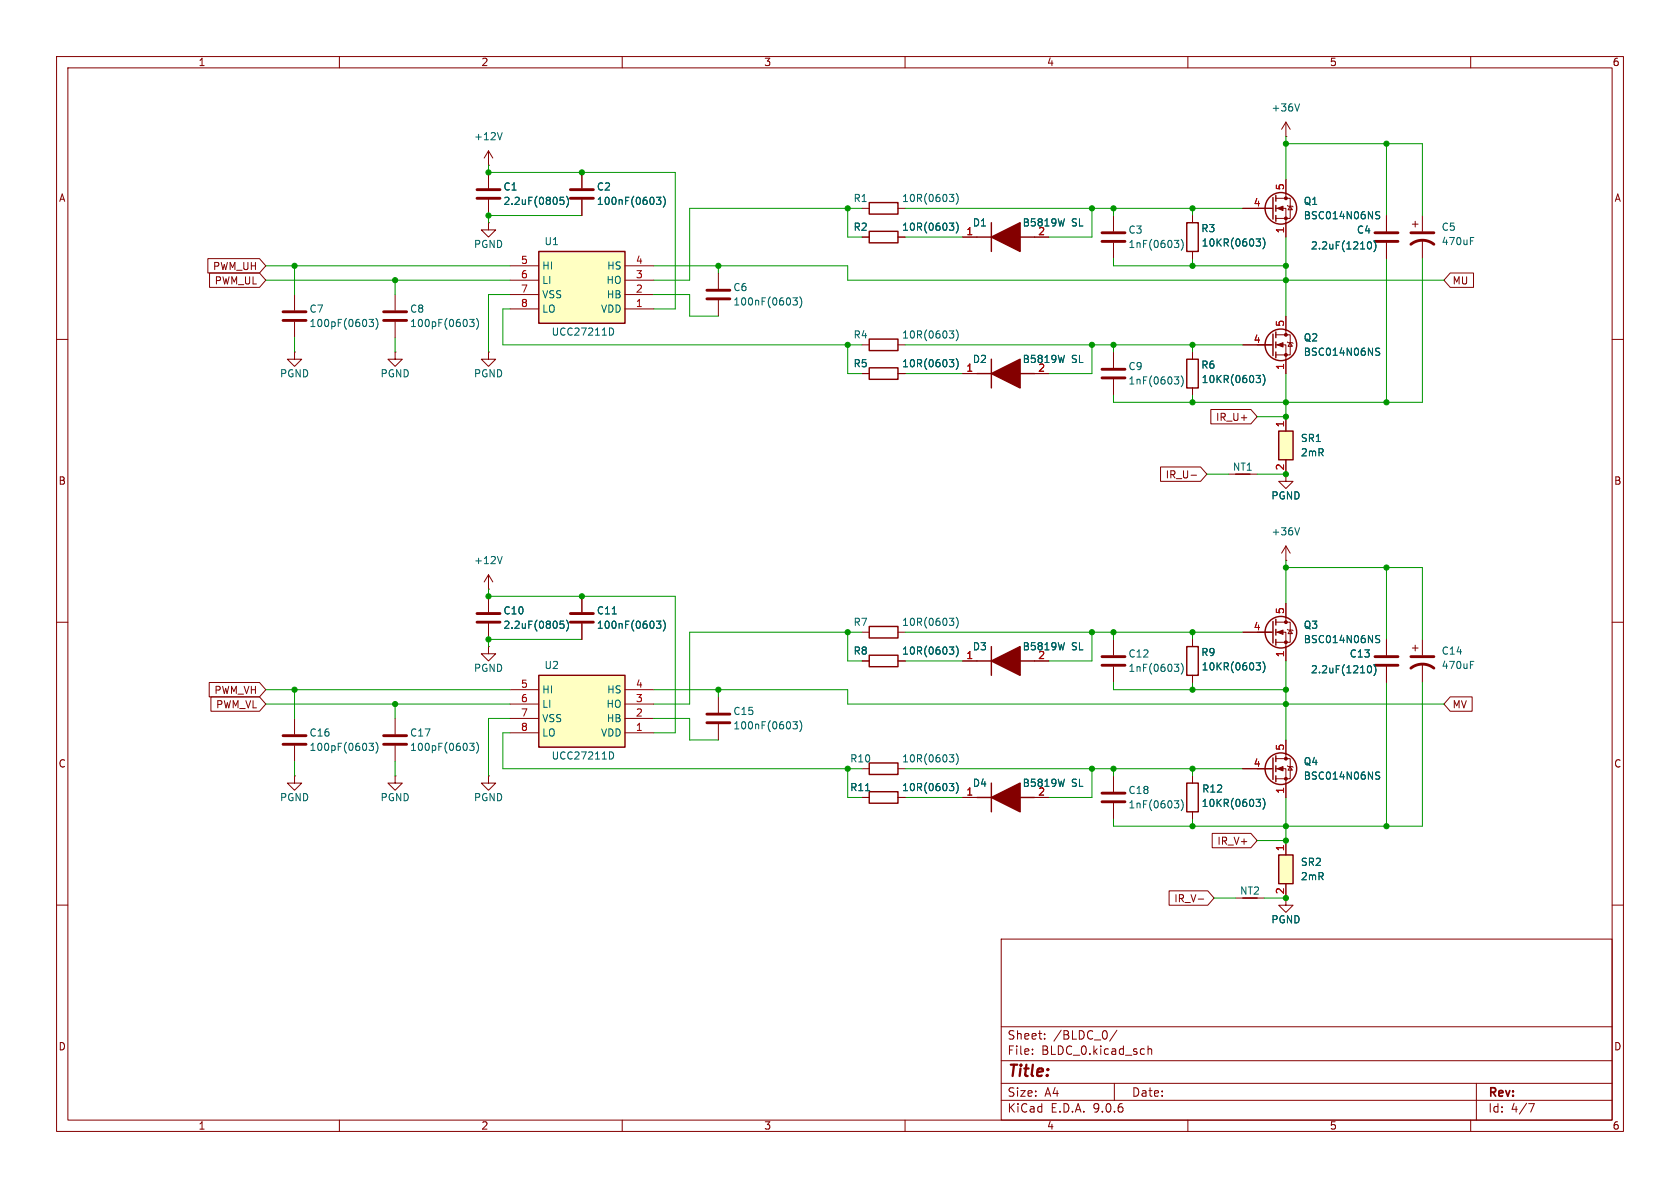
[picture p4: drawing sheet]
<svg xmlns="http://www.w3.org/2000/svg" width="297mm" height="210mm" viewBox="0 0 297 210" stroke-linecap="round" stroke-linejoin="round" font-family="sans-serif">
<g fill="none" stroke="#840000" stroke-width=".18">
<path d="M10 10h277v190h-277zM12 12h273v186h-273zM60 10v2M110 10v2M160 10v2M210 10v2M260 10v2M152.4 36.8h1.3M158.7 36.8h1.3M196.8 38.1v2.8M210.8 38.1v1.3M245.1 38.1v2.8"/>
<path d="M152.4 41.9h1.3M158.7 41.9h1.3M196.8 42.9v2.8M210.8 44.5v1.2M245.1 42.9v2.8M10 60h2M152.4 61h1.3M152.4 66h1.3M158.7 61h1.3M158.7 66h1.3M285 60h2M10 110h2"/>
<path d="M152.4 116.8h1.3M158.7 116.8h1.3M196.8 113v2.8M196.8 117.9v2.8M210.8 113v1.3M210.8 119.4v1.3M285 110h2M52.1 137.2v1.2h1.2l-1.2 1.3-1.3-1.3h1.3M52.1 137.2h.1M52.1 127v2.8M52.1 131.8v2.8M69.8 137.2v1.2h1.3l-1.3 1.3-1.2-1.3h1.2"/>
<path d="M69.8 137.2h.1M69.8 127v2.8M69.8 131.8v2.8M86.4 137.2v1.2h1.2l-1.2 1.3-1.3-1.3h1.3M86.4 137.2h.1M196.8 137.2v2.8M210.8 137.2v1.2M196.8 142v2.8M210.8 143.5v1.3M218.4 158.8h5.1M10 160h2M177 166h108v32h-108z"/>
<path d="M285 160h2M60 198v2M110 198v2M160 198v2M177 194.5h108M177 191.5h108M177 187.5h108M177 181.5h108M182.5 186.3v.1M182.5 185.5v.1M184.7 183.6v.1M184.7 182.8v.1"/>
<path d="M197 191.5v3M197.5 182.1l-1.3 2M203 184.9v1.5M203 185.5l.2-.1 .3 .1 .1 .9M210 198v2M260 198v2M261 191.5v6.5M270.2 195.1h1l-.6 1.5"/>
</g>
<path d="M153.7 35.8h5v2h-5zM209.8 39.4h2v5.1h-2zM153.7 59.9h5v2.1h-5zM153.7 40.9h5v2h-5zM153.7 65h5v2.1h-5zM153.7 115.8h5v2.1h-5zM209.8 114.3h2v5.1h-2zM209.8 138.4h2v5.1h-2z" fill="none" stroke="#840000" stroke-width=".25"/>
<g fill="none" stroke="#006464" stroke-width=".18">
<path d="M167.8 34.4h.8l-.4 .4 .4 .2v.4l-.2 .2h-.4M167.8 39.4h.8l-.4 .5 .4 .1v.5l-.2 .2h-.4M169 34.2a1.46 1.46 0 0 1 0 1.9M169 39.3a1.46 1.46 0 0 1 0 1.9M167.8 58.5h.8l-.4 .5 .4 .1v.4l-.2 .3h-.4M169 58.3a1.46 1.46 0 0 1 0 1.9M207.6 42.5h.8l-.4 .5 .3 .1 .1 .4-.3 .3h-.3M208.8 42.3a1.46 1.46 0 0 1 0 1.9M222.1 42.2h.7l-.4 .5 .4 .1v.5l-.2 .2h-.4M223.3 42.1a1.46 1.46 0 0 1 0 1.9M241.7 43.2l.2-.3 .1-.2a.68 .68 0 0 1 .5 .7 .68 .68 0 0 1-.5 .6l-.1-.1-.2-.4M242.9 42.6a1.46 1.46 0 0 1 0 1.9"/>
<path d="M167.8 63.6h.8l-.4 .5 .4 .1v.4l-.2 .2h-.4M169 63.4a1.46 1.46 0 0 1 0 1.9M167.8 114.4h.8l-.4 .5 .4 .1v.4l-.2 .2h-.4M169 114.2a1.46 1.46 0 0 1 0 1.9M207.6 117.4h.8l-.4 .5 .3 .1 .1 .4-.3 .3h-.3M208.8 117.2a1.46 1.46 0 0 1 0 2M222.1 117.2h.7l-.4 .4 .4 .2v.4l-.2 .2h-.4M223.3 117a1.46 1.46 0 0 1 0 1.9M65.2 131.4h.8l-.4 .5 .4 .1v.5l-.2 .2-.6-.2M66.5 131.2a1.46 1.46 0 0 1 0 1.9M83 131.4h.8l-.4 .5 .3 .1v.5l-.1 .2-.6-.2M84.2 131.2a1.46 1.46 0 0 1 0 1.9"/>
<path d="M207.6 141.5h.8l-.4 .5 .3 .2 .1 .4-.3 .2h-.3M208.8 141.4a1.46 1.46 0 0 1 0 1.9M222.1 141.3h.7l-.4 .5 .4 .1v.4l-.2 .3h-.4M223.3 141.1a1.46 1.46 0 0 1 0 1.9"/>
</g>
<path d="M194.8 41.1h4.1M194.8 42.7h4.1M243.1 41.1h4M243.1 42.7h4M194.8 116.1h4.1M194.8 117.6h4.1M50 130h4.1M50 131.6h4.1M67.8 130h4.1M67.8 131.6h4.1M194.8 140.2h4.1M194.8 141.7h4.1" fill="none" stroke="#840000" stroke-width=".51"/>
<path d="M226.1 76.2h2.5v5.1h-2.5z" fill="#ffffc2"/>
<path d="M226.1 76.2h2.5v5.1h-2.5z" fill="none" stroke="#840000" stroke-width=".25"/>
<path d="M227.3 73.7v2.5M227.3 81.3v2.5M86.4 104.1h.1M86.4 101.6l-.8 1.3M86.4 101.6l.7 1.3M86.4 101.6v2.5M102.9 105.4v2.8M102.9 110.2v2.8" fill="none" stroke="#840000" stroke-width=".18"/>
<path d="M88.8 98.4l-.4 1.2M108.2 108.5h.8M116 109.8h.8l-.4 .5 .4 .1v.5l-.2 .2-.6-.2M117.3 109.6a1.46 1.46 0 0 1 0 2" fill="none" stroke="#006464" stroke-width=".18"/>
<path d="M100.8 108.5h4.1M100.8 110h4.1" fill="none" stroke="#840000" stroke-width=".51"/>
<path d="M226.1 151.1h2.5v5.1h-2.5z" fill="#ffffc2"/>
<path d="M226.1 151.1h2.5v5.1h-2.5z" fill="none" stroke="#840000" stroke-width=".25"/>
<path d="M227.3 156.2v3.8h1.3l-1.3 1.3-1.2-1.3h1.2M227.3 148.6v2.5" fill="none" stroke="#840000" stroke-width=".18"/>
<path d="M95.2 119.4h15.3v12.7h-15.3z" fill="#ffffc2"/>
<g fill="none" stroke="#840000" stroke-width=".25">
<path d="M175.3 39.4v5.1M225 34.9v3.8M225.6 34.5v1.1M225.6 36.3v1M225.6 38.1v1M172.7 41.9h2.6M180.3 41.9h2.6M225 59.1v3.8M225.6 58.7v1M172.7 66h2.6M175.3 63.5v5.1M180.3 66h2.6"/>
<path d="M209.8 63.5h2v5.1h-2zM225.6 60.5v1M225.6 62.2v1M95.2 119.4h15.3v12.7h-15.3z"/>
<circle cx="226.4" cy="36.8" r="2.79"/>
<circle cx="226.4" cy="61" r="2.79"/>
</g>
<g fill="none" stroke="#840000" stroke-width=".18">
<path d="M86.4 39.4v1.2h1.2l-1.2 1.3-1.3-1.3h1.3M86.4 39.4h.1M86.4 29.2h.1M86.4 26.7v2.5M86.4 30.5v2.8M86.4 35.3v2.8M86.4 26.7l-.8 1.2M86.4 26.7l.7 1.2M102.9 30.5v2.8M102.9 35.3v2.8M219.7 36.8h5.3M225.6 35.1h2.5v3.5h-2.5"/>
<path d="M225.6 36.8h1.7v5.1M227.3 31.8v3.3M227.6 36.3l.1 .1h.8l.1 .2M228.1 36.4l.4 .7h-.8zM249.7 39.6h1M250.2 39.1v1M251.5 38.1v2.8M52.1 52.1v2.8M52.1 56.9v2.8M69.8 52.1v2.8M69.8 56.9v2.8M170.2 41.9h2.5"/>
<path d="M182.9 41.9h2.5M225.6 59.2h2.5v3.5h-2.5M227.3 55.9v3.3M251.5 42.4v3.3M52.1 62.2v1.3h1.2l-1.2 1.3-1.3-1.3h1.3M52.1 62.2h.1M69.8 62.2v1.3h1.3l-1.3 1.3-1.2-1.3h1.2M69.8 62.2h.1M86.4 62.2v1.3h1.2l-1.2 1.3-1.3-1.3h1.3M86.4 62.2h.1M170.2 66h2.5M182.9 66h2.5"/>
<path d="M196.8 62.2v2.8M196.8 67.1v2.8M210.8 62.2v1.3M210.8 68.6v1.3M219.7 61h5.3M225.6 61h1.7v5M227.6 60.5l.1 .1h.8l.1 .1M228.1 60.6l.4 .6h-.8zM217.2 83.8h5M227.3 83.8v1.3h1.3l-1.3 1.3-1.2-1.3h1.2M86.4 114.3v1.3h1.2l-1.2 1.2-1.3-1.2h1.3M86.4 114.3h.1"/>
<path d="M86.4 105.4v2.8M86.4 110.2v2.8M90.2 129.5h5M90.2 127h5M90.2 124.5h5M90.2 121.9h5M110.5 129.5h5.1M110.5 127h5.1M110.5 124.5h5.1M110.5 121.9h5.1M127 123.2v2.8M127 128v2.8"/>
</g>
<g fill="none" stroke="#006464" stroke-width=".18">
<path d="M88.8 23.4l-.4 1.3M99.7 34.9h-.6l-.1 .6 .2-.1h.4l.1 .2v.4l-.2 .1-.5-.1M100.1 34.7a1.46 1.46 0 0 1 0 1.9M116 34.9h.8l-.4 .5 .4 .1v.5l-.2 .1-.6-.1M117.3 34.7a1.46 1.46 0 0 1 0 1.9M188.2 38.7l-.3 1.2M243.2 37.8l.7 .5-.2 .4-.5-.1M243.9 37.5l-.5-.1-.2 .3M65.2 56.5h.8l-.4 .4 .4 .2v.5l-.2 .1-.6-.1M66.5 56.3a1.46 1.46 0 0 1 0 1.9M83 56.5h.8l-.4 .4 .3 .2v.5l-.1 .1-.6-.1M84.2 56.3a1.46 1.46 0 0 1 0 1.9"/>
<path d="M260 42.6h.4M260 42h.6M188.2 62.8l-.3 1.3M207.6 66.6h.8l-.4 .5 .3 .1 .1 .4-.3 .3h-.3M208.8 66.4a1.46 1.46 0 0 1 0 2M222.1 66.4h.7l-.4 .4 .4 .2v.4l-.2 .2h-.4M223.3 66.2a1.46 1.46 0 0 1 0 1.9M243.2 61.9l.7 .5-.2 .4-.5-.1M243.9 61.6l-.5-.1-.2 .3M99.7 109.8h-.6l-.1 .6 .2-.1h.4l.1 .2v.4l-.2 .2-.5-.2M100.1 109.6a1.46 1.46 0 0 1 0 2M107.8 132.9a.64 .64 0 0 1 .7 .6 .64 .64 0 0 1-.7 .7"/>
<path d="M140.2 127.6h.8l-.5 .5 .4 .1v.5l-.2 .1-.5-.1M141.4 127.4a1.46 1.46 0 0 1 0 1.9"/>
</g>
<g fill="none" stroke="#840000" stroke-width=".51">
<path d="M84.3 33.5h4.1M84.3 35.1h4.1M100.8 33.5h4.1M100.8 35.1h4.1M50 55.1h4.1M50 56.6h4.1M67.8 55.1h4.1M67.8 56.6h4.1M249.4 43.2a3.3 3.3 0 0 1 4.1 0M249.4 41.1h4.1M194.8 65.3h4.1M194.8 66.8h4.1"/>
<path d="M84.3 108.5h4.1M84.3 110h4.1M125 126.2h4M125 127.8h4"/>
</g>
<g fill="#840000" stroke="#840000" stroke-width=".25">
<path d="M175.3 66l5-2.5v5.1z"/>
<path d="M175.3 41.9l5-2.5v5.1z"/>
</g>
<g fill="#840000" stroke="#840000" stroke-width=".18">
<path d="M225.8 36.8l1-.4v.8z"/>
<path d="M225.8 61l1-.4v.7z"/>
<circle cx="227.3" cy="35.1" r=".25"/>
<circle cx="227.3" cy="38.6" r=".25"/>
<circle cx="227.3" cy="59.2" r=".25"/>
<circle cx="227.3" cy="62.7" r=".25"/>
</g>
<path d="M95.2 44.5h15.3v12.7h-15.3z" fill="#ffffc2"/>
<g fill="none" stroke="#840000" stroke-width=".25">
<path d="M95.2 44.5h15.3v12.7h-15.3zM153.7 110.7h5v2.1h-5zM172.7 116.8h2.6M175.3 114.3v5.1M180.3 116.8h2.6M225 109.9v3.8M225.6 109.5v1M225.6 111.3v1M225.6 113v1M153.7 140h5v2h-5zM153.7 134.9h5v2h-5zM175.3 138.4v5.1"/>
<path d="M225 134v3.8M225.6 133.6v1M225.6 135.4v1M225.6 137.2v1M172.7 141h2.6M180.3 141h2.6"/>
<circle cx="226.4" cy="111.8" r="2.79"/>
<circle cx="226.4" cy="135.9" r="2.79"/>
</g>
<g fill="none" stroke="#840000" stroke-width=".18">
<path d="M86.4 30.5v2.8M86.4 35.3v2.8M102.9 30.5v2.8M102.9 35.3v2.8M210.8 38.1v1.3M219.7 36.8h5.1M227.3 24.1h.1M227.3 21.6v2.5M227.3 31.8v2.5M227.3 39.4v2.5M227.3 21.6l-.7 1.3M227.3 21.6l.8 1.3"/>
<path d="M245.1 38.1v2.8M36.7 45.7h9.2l1.1 1.3-1.1 1.3h-9.2zM37 48.3h8.9l1.1 1.2-1.1 1.3h-8.9zM90.2 54.6h5M90.2 52.1h5M90.2 49.5h5M90.2 47h5M110.5 54.6h5.1M110.5 52.1h5.1M110.5 49.5h5.1M110.5 47h5.1M127 48.3v2.8"/>
<path d="M127 53.1v2.8M152.4 41.9h1.3M158.7 41.9h1.3M170.2 41.9h2.5M182.9 41.9h2.5M210.8 44.5v1.2M227.3 55.9v2.5M245.1 42.9v2.8M256.4 48.3h4.1v2.5h-4.1l-1.1-1.3zM152.4 66h1.3M158.7 66h1.3M170.2 66h2.5"/>
<path d="M182.9 66h2.5M210.8 62.2v1.3M210.8 68.6v1.3M214.1 72.4h7l1.1 1.3-1.1 1.2h-7zM219.7 61h5.1M227.3 63.5v2.5M227.3 73.7v2.5M205.2 82.5h7l1.2 1.3-1.2 1.3h-7zM210.6 84h.9M227.3 99.1h.1M227.3 81.3v2.5M227.3 96.5v2.6"/>
<path d="M227.3 96.5l-.7 1.3M227.3 96.5l.8 1.3M86.4 105.4v2.8M86.4 110.2v2.8M102.9 105.4v2.8M102.9 110.2v2.8M152.4 111.8h1.3M152.4 116.8h1.3M158.7 111.8h1.3M158.7 116.8h1.3M170.2 116.8h2.5M182.9 116.8h2.5"/>
<path d="M210.8 113v1.3M210.8 119.4v1.3M219.7 111.8h5.3M225.6 110h2.5v3.5h-2.5M225.6 111.8h1.7v5M227.3 106.7v3.3M227.6 111.3l.1 .1h.8l.1 .1M228.1 111.4l.4 .6h-.8zM245.1 113v2.8M245.1 117.9v2.8M249.7 114.6h1M250.2 114v1.1"/>
<path d="M251.5 113v2.8M251.5 117.3v3.4M37 120.6h8.9l1.1 1.3-1.1 1.3h-8.9zM37.3 123.2h8.6l1.1 1.3-1.1 1.2h-8.6zM152.4 135.9h1.3M158.7 135.9h1.3M210.8 137.2v1.2M219.7 135.9h5.3M225.6 134.1h2.5v3.6h-2.5M225.6 135.9h1.7v5.1M227.3 130.8v3.3M227.6 135.4l.1 .1h.8l.1 .1"/>
<path d="M228.1 135.5l.4 .6h-.8zM256.4 123.2h3.9v2.5h-3.9l-1.1-1.2zM152.4 141h1.3M158.7 141h1.3M170.2 141h2.5M182.9 141h2.5M206.7 157.5h6.8l1.1 1.3-1.1 1.2h-6.8zM210.8 143.5v1.3M211.8 158.9h1M214.3 147.3h6.8l1.1 1.3-1.1 1.3h-6.8zM227.3 148.6v2.5M227.3 156.2v2.6"/>
</g>
<g fill="none" stroke="#006464" stroke-width=".18">
<path d="M229.7 18.4l-.4 1.2M99.7 34.9h-.6l-.1 .6 .2-.1h.4l.1 .2v.4l-.2 .1-.5-.1M100.1 34.7a1.46 1.46 0 0 1 0 1.9M116 34.9h.8l-.4 .5 .4 .1v.5l-.2 .1-.6-.1M117.3 34.7a1.46 1.46 0 0 1 0 1.9M167.8 39.4h.8l-.4 .5 .4 .1v.5l-.2 .2h-.4M169 39.3a1.46 1.46 0 0 1 0 1.9M188.2 38.7l-.3 1.2M243.2 37.8l.7 .5-.2 .4-.5-.1M243.9 37.5l-.5-.1-.2 .3M107.8 58a.64 .64 0 0 1 .7 .6 .64 .64 0 0 1-.7 .7M140.2 52.6h.8l-.5 .5 .4 .2v.5l-.2 .1-.5-.1"/>
<path d="M141.4 52.5a1.46 1.46 0 0 1 0 1.9M222.1 42.2h.7l-.4 .5 .4 .1v.5l-.2 .2h-.4M223.3 42.1a1.46 1.46 0 0 1 0 1.9M241.7 43.2l.2-.3 .1-.2a.68 .68 0 0 1 .5 .7 .68 .68 0 0 1-.5 .6l-.1-.1-.2-.4M242.9 42.6a1.46 1.46 0 0 1 0 1.9M167.8 63.6h.8l-.4 .5 .4 .1v.4l-.2 .2h-.4M169 63.4a1.46 1.46 0 0 1 0 1.9M188.2 62.8l-.3 1.3M222.1 66.4h.7l-.4 .4 .4 .2v.4l-.2 .2h-.4M223.3 66.2a1.46 1.46 0 0 1 0 1.9M243.2 61.9l.7 .5-.2 .4-.5-.1M243.9 61.6l-.5-.1-.2 .3"/>
<path d="M229.7 93.3l-.4 1.3M99.7 109.8h-.6l-.1 .6 .2-.1h.4l.1 .2v.4l-.2 .2-.5-.2M100.1 109.6a1.46 1.46 0 0 1 0 2M108.2 108.5h.8M116 109.8h.8l-.4 .5 .4 .1v.5l-.2 .2-.6-.2M117.3 109.6a1.46 1.46 0 0 1 0 2M167.8 109.3h.8l-.4 .5 .4 .1v.4l-.2 .3h-.4M167.8 114.4h.8l-.4 .5 .4 .1v.4l-.2 .2h-.4M169 109.1a1.46 1.46 0 0 1 0 1.9M169 114.2a1.46 1.46 0 0 1 0 1.9M188.2 113.6l-.3 1.3M222.1 117.2h.7l-.4 .4 .4 .2v.4l-.2 .2h-.4"/>
<path d="M223.3 117a1.46 1.46 0 0 1 0 1.9M241.7 118.2l.2-.4 .1-.1a.68 .68 0 0 1 .5 .6 .68 .68 0 0 1-.5 .6l-.1-.1-.2-.3M242.9 117.5a1.46 1.46 0 0 1 0 1.9M243.2 112.7l.7 .5-.2 .4-.5-.1M243.9 112.4l-.5-.1-.2 .3M260 117.5h.4M260 116.9h.6M153 139.8h.7M167.8 138.5h.8l-.4 .5 .4 .1v.4l-.2 .3h-.4M167.8 133.4h.8l-.4 .5 .4 .1v.4l-.2 .3h-.4M169 138.3a1.46 1.46 0 0 1 0 2M169 133.2a1.46 1.46 0 0 1 0 2"/>
<path d="M188.2 137.7l-.3 1.3M243.2 136.8l.7 .6-.2 .3h-.5M243.9 136.5h-.5l-.2 .2M222.1 141.3h.7l-.4 .5 .4 .1v.4l-.2 .3h-.4M223.3 141.1a1.46 1.46 0 0 1 0 1.9"/>
</g>
<path d="M125 51.3h4M125 52.8h4M243.1 116.1h4M243.1 117.6h4M249.4 118.1a3.3 3.3 0 0 1 4.1 0M249.4 116.1h4.1" fill="none" stroke="#840000" stroke-width=".51"/>
<g fill="#840000" stroke="#840000" stroke-width=".18">
<path d="M225.8 135.9l1-.4v.8z"/>
<path d="M225.8 111.8l1-.4v.7z"/>
<circle cx="227.3" cy="134.1" r=".25"/>
<circle cx="227.3" cy="137.7" r=".25"/>
<circle cx="227.3" cy="110" r=".25"/>
<circle cx="227.3" cy="113.5" r=".25"/>
</g>
<g fill="#840000" stroke="#840000" stroke-width=".25">
<path d="M175.3 141l5-2.6v5.1z"/>
<path d="M175.3 116.8l5-2.5v5.1z"/>
</g>
<g fill="none" stroke="#009600" stroke-width=".18">
<path d="M86.4 29.2v1.3h33v24.1h-3.8M102.9 38.1h-16.5v1.3M149.9 36.8v5.1h2.5M152.4 36.8h-30.5v12.7h-6.3M160 36.8h59.7M193 36.8v5.1h-7.6M196.8 36.8v1.3M210.8 36.8v1.3M227.3 24.1v7.7M227.3 25.4h24.2v12.7M245.1 25.4v12.7M47 47h43.2"/>
<path d="M47 49.5h43.2M52.1 47v5.1M52.1 59.7v2.5M69.8 49.5v2.6M69.8 59.7v2.5M90.2 54.6h-1.3v6.4h63.5M90.2 52.1h-3.8v10.1M115.6 47h34.3v2.5h105.4M115.6 52.1h6.3v3.8h5.1M127 47v1.3M160 41.9h10.2M196.8 45.7v1.3h30.5"/>
<path d="M210.8 45.7v1.3M227.3 41.9v14M245.1 45.7v25.4M251.5 45.7v25.4h-54.7v-1.2M149.9 61v5h2.5M160 66h10.2M160 61h59.7M193 61v5h-7.6M196.8 61v1.2M210.8 61v1.2M210.8 69.9v1.2M227.3 66v7.7h-5.1"/>
<path d="M213.4 83.8h3.8M222.2 83.8h5.1M227.3 99.1v7.6M86.4 104.1v1.3h33v24.1h-3.8M102.9 113h-16.5v1.3M149.9 111.8v5h2.5M152.4 111.8h-30.5v12.7h-6.3M160 111.8h59.7M160 116.8h10.2M193 111.8v5h-7.6M196.8 111.8v1.2M210.8 111.8v1.2"/>
<path d="M227.3 116.8v14M227.3 100.3h24.2v12.7M245.1 100.3v12.7M47 124.5h43.2M47 121.9h43.2M52.1 121.9v5.1M52.1 134.6v2.6M69.8 124.5v2.5M69.8 134.6v2.6M90.2 129.5h-1.3v6.4h63.5M90.2 127h-3.8v10.2M115.6 121.9h34.3v2.6h105.4"/>
<path d="M115.6 127h6.3v3.8h5.1M127 121.9v1.3M149.9 135.9v5.1h2.5M160 135.9h59.7M193 135.9v5.1h-7.6M196.8 120.7v1.2h30.5M196.8 135.9v1.3M210.8 120.7v1.2M210.8 135.9v1.3M245.1 120.7v25.4M251.5 120.7v25.4h-54.7v-1.3M160 141h10.2"/>
<path d="M210.8 144.8v1.3M214.6 158.8h3.8M223.5 158.8h3.8M227.3 141v7.6h-5.1"/>
</g>
<g fill="#009600" stroke="#009600" stroke-width=".18">
<circle cx="196.8" cy="135.9" r=".46"/>
<circle cx="210.8" cy="111.8" r=".46"/>
<circle cx="196.8" cy="111.8" r=".46"/>
<circle cx="210.8" cy="146.1" r=".46"/>
<circle cx="210.8" cy="121.9" r=".46"/>
<circle cx="227.3" cy="158.8" r=".46"/>
<circle cx="210.8" cy="135.9" r=".46"/>
<circle cx="210.8" cy="71.1" r=".46"/>
<circle cx="193" cy="61" r=".46"/>
<circle cx="196.8" cy="61" r=".46"/>
<circle cx="210.8" cy="61" r=".46"/>
<circle cx="149.9" cy="36.8" r=".46"/>
<circle cx="196.8" cy="36.8" r=".46"/>
<circle cx="193" cy="36.8" r=".46"/>
<circle cx="149.9" cy="61" r=".46"/>
<circle cx="127" cy="121.9" r=".46"/>
<circle cx="69.8" cy="124.5" r=".46"/>
<circle cx="102.9" cy="105.4" r=".46"/>
<circle cx="52.1" cy="121.9" r=".46"/>
<circle cx="86.4" cy="113" r=".46"/>
<circle cx="86.4" cy="105.4" r=".46"/>
<circle cx="227.3" cy="49.5" r=".46"/>
<circle cx="227.3" cy="73.7" r=".46"/>
<circle cx="227.3" cy="83.8" r=".46"/>
<circle cx="210.8" cy="36.8" r=".46"/>
<circle cx="227.3" cy="71.1" r=".46"/>
<circle cx="210.8" cy="47" r=".46"/>
<circle cx="52.1" cy="47" r=".46"/>
<circle cx="69.8" cy="49.5" r=".46"/>
<circle cx="127" cy="47" r=".46"/>
<circle cx="86.4" cy="30.5" r=".46"/>
<circle cx="86.4" cy="38.1" r=".46"/>
<circle cx="102.9" cy="30.5" r=".46"/>
<circle cx="227.3" cy="146.1" r=".46"/>
<circle cx="227.3" cy="148.6" r=".46"/>
<circle cx="227.3" cy="124.5" r=".46"/>
<circle cx="227.3" cy="121.9" r=".46"/>
<circle cx="245.1" cy="100.3" r=".46"/>
<circle cx="245.1" cy="146.1" r=".46"/>
<circle cx="227.3" cy="100.3" r=".46"/>
<circle cx="193" cy="111.8" r=".46"/>
<circle cx="149.9" cy="111.8" r=".46"/>
<circle cx="193" cy="135.9" r=".46"/>
<circle cx="149.9" cy="135.9" r=".46"/>
<circle cx="227.3" cy="47" r=".46"/>
<circle cx="245.1" cy="25.4" r=".46"/>
<circle cx="245.1" cy="71.1" r=".46"/>
<circle cx="227.3" cy="25.4" r=".46"/>
</g>
<text font-size="2.8" fill="#840000" x="178" y="190.9">Title:</text>
<g font-size="2.1" fill="#840000">
<text x="178" y="184">Sheet:</text>
<text x="186.2" y="184">/BLDC_0/</text>
<text x="178" y="186.7">File:</text>
<text x="184.1" y="186.7">BLDC_0.kicad_sch</text>
<text x="178" y="196.9">KiCad</text>
<text x="178" y="194.1">Size:</text>
<text x="184.7" y="194.1">A4</text>
<text x="185.7" y="196.9">E.D.A.</text>
<text x="193.3" y="196.9">9.0.6</text>
<text x="200" y="194.1">Date:</text>
<text x="263" y="194.3">Rev:</text>
<text x="263" y="196.9">Id:</text>
<text x="267.1" y="196.9">4/7</text>
</g>
<g font-size="1.8" fill="#840000">
<text x="35" y="11.9">1</text>
<text x="85" y="11.9">2</text>
<text x="135" y="11.9">3</text>
<text x="185" y="11.9">4</text>
<text x="235" y="11.9">5</text>
<text x="285" y="11.9">6</text>
<text x="10.3" y="35.9">A</text>
<text x="285.3" y="35.9">A</text>
<text x="37.6" y="47.9">PWM_UH</text>
<text x="37.9" y="50.5">PWM_UL</text>
<text x="256.7" y="50.5">MU</text>
<text x="214.9" y="74.6">IR_U+</text>
<text x="227.1" y="83.3" transform="rotate(-90 227.1 83.3)">2</text>
<text x="10.3" y="85.9">B</text>
<text x="206" y="84.8">IR_U-</text>
<text x="285.3" y="85.9">B</text>
<text x="37.8" y="122.9">PWM_VH</text>
<text x="38.1" y="125.4">PWM_VL</text>
<text x="256.7" y="125.4">MV</text>
<text x="10.3" y="135.9">C</text>
<text x="285.3" y="135.9">C</text>
<text x="215.1" y="149.5">IR_V+</text>
<text x="207.5" y="159.7">IR_V-</text>
<text x="227.1" y="158.2" transform="rotate(-90 227.1 158.2)">2</text>
<text x="10.3" y="185.9">D</text>
<text x="285.3" y="185.9">D</text>
<text x="35" y="199.9">1</text>
<text x="85" y="199.9">2</text>
<text x="135" y="199.9">3</text>
<text x="185" y="199.9">4</text>
<text x="235" y="199.9">5</text>
<text x="285" y="199.9">6</text>
</g>
<g font-size="1.8" fill="#006464">
<text x="224.7" y="19.9">+36V</text>
<text x="83.7" y="25">+12V</text>
<text x="88.9" y="33.9">C1</text>
<text x="105.4" y="33.9">C2</text>
<text x="150.8" y="35.9">R1</text>
<text x="159.4" y="35.9">10R(0603)</text>
<text x="88.9" y="36.4">2.2uF(0805)</text>
<text x="105.4" y="36.4">100nF(0603)</text>
<text x="150.8" y="41">R2</text>
<text x="159.4" y="41">10R(0603)</text>
<text x="171.9" y="40.2">D1</text>
<text x="180.7" y="40.2">B5819W</text>
<text x="189.4" y="40.2">SL</text>
<text x="199.4" y="41.5">C3</text>
<text x="212.3" y="41.2">R3</text>
<text x="230.4" y="39">BSC014N06NS</text>
<text x="230.4" y="36.4">Q1</text>
<text x="239.8" y="41.5">C4</text>
<text x="254.8" y="41">C5</text>
<text x="83.7" y="44">PGND</text>
<text x="95.8" y="47.9">HI</text>
<text x="96.2" y="43.5">U1</text>
<text x="107.2" y="47.9">HS</text>
<text x="199.4" y="44">1nF(0603)</text>
<text x="212.3" y="43.8">10KR(0603)</text>
<text x="231.7" y="44.3">2.2uF(1210)</text>
<text x="254.8" y="43.5">470uF</text>
<text x="95.8" y="52.9">VSS</text>
<text x="95.8" y="50.4">LI</text>
<text x="107.1" y="50.4">HO</text>
<text x="107.2" y="52.9">HB</text>
<text x="129.5" y="51.7">C6</text>
<text x="54.6" y="55.5">C7</text>
<text x="54.6" y="58">100pF(0603)</text>
<text x="72.4" y="55.5">C8</text>
<text x="72.4" y="58">100pF(0603)</text>
<text x="95.8" y="55.5">LO</text>
<text x="97.4" y="59.5">UCC27211D</text>
<text x="106.2" y="55.5">VDD</text>
<text x="129.5" y="54.2">100nF(0603)</text>
<text x="150.8" y="60">R4</text>
<text x="150.8" y="65.1">R5</text>
<text x="159.4" y="60">10R(0603)</text>
<text x="159.4" y="65.1">10R(0603)</text>
<text x="171.9" y="64.4">D2</text>
<text x="180.7" y="64.4">B5819W</text>
<text x="189.4" y="64.4">SL</text>
<text x="199.4" y="65.6">C9</text>
<text x="212.3" y="65.4">R6</text>
<text x="230.4" y="63.1">BSC014N06NS</text>
<text x="230.4" y="60.6">Q2</text>
<text x="49.4" y="66.9">PGND</text>
<text x="67.2" y="66.9">PGND</text>
<text x="83.7" y="66.9">PGND</text>
<text x="199.4" y="68.2">1nF(0603)</text>
<text x="212.3" y="67.9">10KR(0603)</text>
<text x="217.9" y="83.4">NT1</text>
<text x="229.9" y="78.3">SR1</text>
<text x="229.9" y="80.9">2mR</text>
<text x="224.7" y="88.5">PGND</text>
<text x="224.7" y="94.8">+36V</text>
<text x="83.7" y="99.9">+12V</text>
<text x="88.9" y="108.8">C10</text>
<text x="88.9" y="111.4">2.2uF(0805)</text>
<text x="105.4" y="111.4">100nF(0603)</text>
<text x="105.4" y="108.8">C11</text>
<text x="150.8" y="110.8">R7</text>
<text x="159.4" y="110.8">10R(0603)</text>
<text x="230.4" y="113.9">BSC014N06NS</text>
<text x="230.4" y="111.4">Q3</text>
<text x="83.7" y="119">PGND</text>
<text x="96.2" y="118.5">U2</text>
<text x="150.8" y="115.9">R8</text>
<text x="159.4" y="115.9">10R(0603)</text>
<text x="171.9" y="115.2">D3</text>
<text x="180.7" y="115.2">B5819W</text>
<text x="189.4" y="115.2">SL</text>
<text x="199.4" y="119">1nF(0603)</text>
<text x="199.4" y="116.4">C12</text>
<text x="212.3" y="116.2">R9</text>
<text x="212.3" y="118.7">10KR(0603)</text>
<text x="231.7" y="119.2">2.2uF(1210)</text>
<text x="238.5" y="116.4">C13</text>
<text x="254.8" y="118.5">470uF</text>
<text x="254.8" y="115.9">C14</text>
<text x="95.8" y="125.3">LI</text>
<text x="95.8" y="122.8">HI</text>
<text x="107.1" y="125.3">HO</text>
<text x="107.2" y="122.8">HS</text>
<text x="54.6" y="130.4">C16</text>
<text x="72.4" y="130.4">C17</text>
<text x="95.8" y="130.4">LO</text>
<text x="95.8" y="127.9">VSS</text>
<text x="106.2" y="130.4">VDD</text>
<text x="107.2" y="127.9">HB</text>
<text x="129.5" y="129.1">100nF(0603)</text>
<text x="129.5" y="126.6">C15</text>
<text x="54.6" y="132.9">100pF(0603)</text>
<text x="72.4" y="132.9">100pF(0603)</text>
<text x="97.4" y="134.5">UCC27211D</text>
<text x="150.2" y="135">R10</text>
<text x="159.4" y="135">10R(0603)</text>
<text x="230.4" y="135.5">Q4</text>
<text x="49.4" y="141.8">PGND</text>
<text x="67.2" y="141.8">PGND</text>
<text x="83.7" y="141.8">PGND</text>
<text x="150.2" y="140.1">R11</text>
<text x="159.4" y="140.1">10R(0603)</text>
<text x="171.9" y="139.3">D4</text>
<text x="180.7" y="139.3">B5819W</text>
<text x="189.4" y="139.3">SL</text>
<text x="199.4" y="143.1">1nF(0603)</text>
<text x="199.4" y="140.6">C18</text>
<text x="212.3" y="142.8">10KR(0603)</text>
<text x="212.4" y="140.3">R12</text>
<text x="230.4" y="138">BSC014N06NS</text>
<text x="229.9" y="153.3">SR2</text>
<text x="229.9" y="155.8">2mR</text>
<text x="219.1" y="158.3">NT2</text>
<text x="224.7" y="163.4">PGND</text>
</g>
<g font-size="1.8" fill="#a90000">
<text x="227.1" y="33.7" transform="rotate(-90 227.1 33.7)">5</text>
<text x="170.7" y="41.7">1</text>
<text x="183.4" y="41.7">2</text>
<text x="221.5" y="36.6">4</text>
<text x="227.1" y="41.3" transform="rotate(-90 227.1 41.3)">1</text>
<text x="92" y="46.7">5</text>
<text x="112.3" y="46.7">4</text>
<text x="92" y="51.8">7</text>
<text x="92" y="49.3">6</text>
<text x="112.3" y="51.8">2</text>
<text x="112.3" y="49.3">3</text>
<text x="92" y="54.4">8</text>
<text x="112.3" y="54.4">1</text>
<text x="227.1" y="57.9" transform="rotate(-90 227.1 57.9)">5</text>
<text x="170.7" y="65.8">1</text>
<text x="183.4" y="65.8">2</text>
<text x="221.5" y="60.7">4</text>
<text x="227.1" y="65.5" transform="rotate(-90 227.1 65.5)">1</text>
<text x="227.1" y="75.6" transform="rotate(-90 227.1 75.6)">1</text>
<text x="221.5" y="111.5">4</text>
<text x="227.1" y="108.7" transform="rotate(-90 227.1 108.7)">5</text>
<text x="170.7" y="116.6">1</text>
<text x="183.4" y="116.6">2</text>
<text x="227.1" y="116.3" transform="rotate(-90 227.1 116.3)">1</text>
<text x="92" y="124.2">6</text>
<text x="92" y="121.7">5</text>
<text x="112.3" y="124.2">3</text>
<text x="112.3" y="121.7">4</text>
<text x="92" y="129.3">8</text>
<text x="92" y="126.7">7</text>
<text x="112.3" y="129.3">1</text>
<text x="112.3" y="126.7">2</text>
<text x="221.5" y="135.6">4</text>
<text x="227.1" y="132.8" transform="rotate(-90 227.1 132.8)">5</text>
<text x="170.7" y="140.7">1</text>
<text x="183.4" y="140.7">2</text>
<text x="227.1" y="140.4" transform="rotate(-90 227.1 140.4)">1</text>
<text x="227.1" y="150.6" transform="rotate(-90 227.1 150.6)">1</text>
</g>
</svg>
